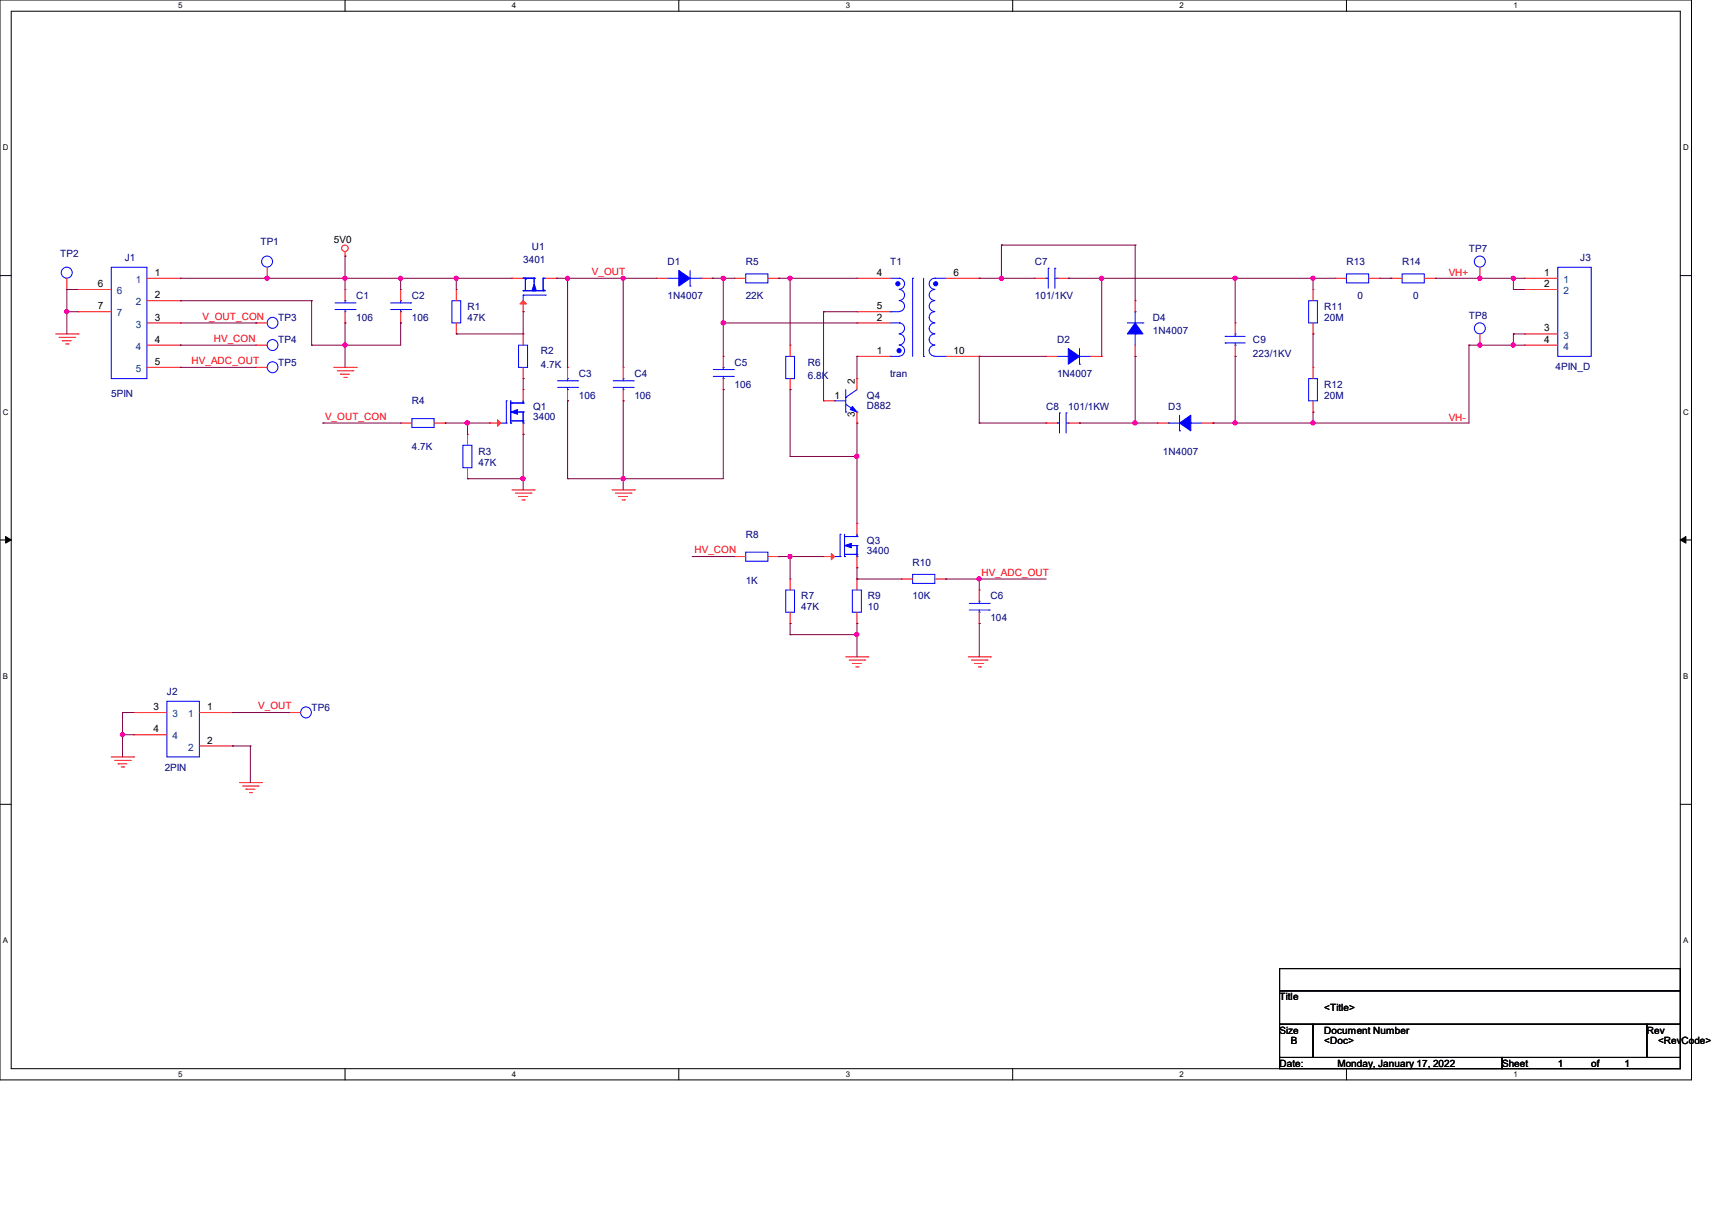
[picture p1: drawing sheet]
<svg xmlns="http://www.w3.org/2000/svg" width="297mm" height="210mm" viewBox="0 0 297 210" stroke-linecap="round" stroke-linejoin="round" font-family="sans-serif">
<path d="M0 0h293.5v187.3h-293.5zM1.9 1.9h289.6v183.4h-289.6z" fill="none" stroke="#000" stroke-width=".17"/>
<g fill="#fff">
<path d="M30.9 .2h.8v1.5h-.8z"/>
<path d="M30.9 185.5h.8v1.6h-.8z"/>
</g>
<path d="M59.9 0v1.9M59.9 185.3v2" fill="none" stroke="#000" stroke-width=".17"/>
<g fill="#fff">
<path d="M88.8 .2h.8v1.5h-.8z"/>
<path d="M88.8 185.5h.8v1.6h-.8z"/>
</g>
<path d="M117.8 0v1.9M117.8 185.3v2" fill="none" stroke="#000" stroke-width=".17"/>
<g fill="#fff">
<path d="M146.7 .2h.8v1.5h-.8z"/>
<path d="M146.7 185.5h.8v1.6h-.8z"/>
</g>
<path d="M175.7 0v1.9M175.7 185.3v2" fill="none" stroke="#000" stroke-width=".17"/>
<g fill="#fff">
<path d="M204.6 .2h.8v1.5h-.8z"/>
<path d="M204.6 185.5h.8v1.6h-.8z"/>
</g>
<path d="M233.6 0v1.9M233.6 185.3v2" fill="none" stroke="#000" stroke-width=".17"/>
<g fill="#fff">
<path d="M262.6 .2h.7v1.5h-.7z"/>
<path d="M262.6 185.5h.7v1.6h-.7z"/>
<path d="M.5 24.8h1v1.6h-1z"/>
<path d="M292 24.8h1v1.6h-1z"/>
<path d="M.5 70.7h1v1.5h-1z"/>
<path d="M292 70.7h1v1.5h-1z"/>
</g>
<path d="M0 47.8h1.9M291.5 47.8h2" fill="none" stroke="#000" stroke-width=".17"/>
<g fill="#fff">
<path d="M.5 116.5h.9v1.6h-.9z"/>
<path d="M292 116.5h.9v1.6h-.9z"/>
</g>
<path d="M0 93.6h1.9M291.5 93.6h2" fill="none" stroke="#000" stroke-width=".17"/>
<path d="M1 93l.9 .6-.9 .6zM291.5 93.6l1-.6v1.2z" fill="#000" stroke="#000" stroke-width=".17"/>
<g fill="#fff">
<path d="M.5 162.4h.9v1.5h-.9z"/>
<path d="M292 162.4h.9v1.5h-.9z"/>
</g>
<path d="M0 139.5h1.9M291.5 139.5h2M222 168h69.5v3.8h-69.5zM222 171.8h69.5v5.8h-69.5zM222 177.6h5.8v5.8h-5.8zM227.8 177.6h57.9v5.8h-57.9zM285.7 177.6h5.8v5.8h-5.8zM222 183.4h38.6v1.9h-38.6zM260.6 183.4h30.9v1.9h-30.9z" fill="none" stroke="#000" stroke-width=".17"/>
<g fill="none" stroke="#f00" stroke-width=".17">
<path d="M9.7 57.9h3.8M10.2 58.5h2.8M10.8 59.1h.1M10.8 59.1h1.6M11.4 59.6h.4M11.6 50.2h.1M11.6 48.3v1.9M11.8 59.6h.1M13 58.5h.1M13.5 57.9h.1M13.5 50.2h.1M13.5 54.1h.1"/>
<path d="M13.5 50.2h5.8M13.5 54.1h5.8M25.5 48.3h5.8M25.5 59.9h5.8M25.5 56h5.8M25.5 52.2h5.8M31.3 48.3h.1M31.3 52.2h.1M31.3 56h.1M31.3 59.9h.1M44.4 59.9h.1M44.4 56h.1"/>
<path d="M44.4 59.9h2M44.4 56h2M46.4 48.3h.1M46.4 46.4v1.9M59.9 44.4h.1M59.9 50.2h.1M59.9 56h.1M59.9 43.6v.8M59.9 50.2v2M59.9 54.1v1.9M69.5 50.2h.1M69.5 56h.1"/>
<path d="M69.5 50.2v2M69.5 54.1v1.9M79.2 50.2h.1M79.2 57.9h.1M79.2 50.2v2M79.2 56v1.9M88.8 48.3h.1M88.8 48.3h2M90.8 54.1h.1M90.8 57.9h.1M90.8 52.2v1.9M90.8 57.9v2"/>
<path d="M94.6 48.3h1.9M96.5 48.3h.1M113.9 48.3h.1M113.9 48.3h1.9M121.6 48.3h2M123.6 48.3h.1M127.4 48.3h.1M127.4 48.3h2M133.2 48.3h1.9M135.1 48.3h.1M137.1 59.9h.1M137.1 59.9v1.9"/>
<path d="M148.7 56h.1M148.7 54.1h.1M148.7 48.3h.1M148.7 48.3h5.7M148.7 56h5.7M148.7 54.1h5.7M164.1 48.3h5.8M169.9 48.3h.1M179.5 48.3h.1M179.5 48.3h2M183.4 48.3h1.9M185.3 48.3h.1"/>
<path d="M196.9 52.2h.1M196.9 52.2v1.9M196.9 59.9v1.9M214.3 56h.1M214.3 56v1.9M214.3 59.9v1.9M227.8 50.2h.1M227.8 57.9h.1M227.8 50.2v2M227.8 56v1.9M231.6 48.3h.1M231.6 48.3h2"/>
<path d="M237.4 48.3h2M239.4 48.3h.1M241.3 48.3h.1M241.3 48.3h1.9M247.1 48.3h1.9M249 48.3h.1M256.8 48.3h.1M256.8 59.9h.1M256.8 46.4v1.9M256.8 57.9v2M264.5 48.3h.1M264.5 50.2h.1"/>
<path d="M264.5 57.9h.1M264.5 59.9h.1M264.5 57.9h5.8M264.5 48.3h5.8M264.5 59.9h5.8M264.5 50.2h5.8M25.5 63.7h5.8M31.3 63.7h.1M44.4 63.7h.1M44.4 63.7h2M57.9 63.7h3.9M58.5 64.3h2.7"/>
<path d="M59.1 64.9h.1M59.1 64.9h1.5M59.6 65.4h.5M60.1 65.4h.1M61.2 64.3h.1M61.8 63.7h.1M69.5 73.4h.1M69.5 73.4h2M75.3 73.4h1.9M77.2 73.4h.1M81.1 75.3h.1M81.1 75.3v1.9"/>
<path d="M85 73.4h.1M85 73.4h1.9M90.8 65.7h.1M90.8 75.3h.1M90.8 67.6h.1M90.8 63.7v2M90.8 67.6v1.9M90.8 73.4v1.9M98.5 63.7h.1M98.5 69.5h.1M98.5 63.7v2M98.5 67.6v1.9"/>
<path d="M108.1 63.7h.1M108.1 69.5h.1M108.1 63.7v2M108.1 67.6v1.9M125.5 61.8h.1M125.5 67.6h.1M125.5 61.8v1.9M125.5 65.7v1.9M137.1 67.6h.1M137.1 65.7v1.9M142.9 69.5h.1M142.9 69.5h1.9"/>
<path d="M148.7 73.4h.1M148.7 65.7h.1M148.7 61.8h.1M148.7 65.7v1.9M148.7 71.5v1.9M148.7 61.8h5.7M164.1 61.8h5.8M169.9 61.8h.1M181.5 73.4h.1M181.5 61.8h.1M181.5 73.4h1.9M181.5 61.8h1.9"/>
<path d="M185.3 73.4h2M187.3 73.4h.1M189.2 61.8h1.9M191.1 61.8h.1M196.9 61.8h.1M200.8 73.4h.1M200.8 73.4h1.9M208.5 73.4h1.9M210.4 73.4h.1M214.3 61.8h.1M227.8 63.7h.1M227.8 71.5h.1"/>
<path d="M227.8 63.7v2M227.8 69.5v2M81.1 83h.1M81.1 81.1v1.9M88.8 85h3.9M89.4 85.5h2.7M90 86.1h.1M90 86.1h1.5M90.6 86.7h.3M90.9 86.7h.1M92.1 85.5h.1M92.7 85h.1"/>
<path d="M106.2 85h3.9M106.8 85.5h2.7M107.4 86.1h.1M107.4 86.1h1.5M107.9 86.7h.4M108.3 86.7h.1M109.5 85.5h.1M110.1 85h.1M127.4 96.5h.1M127.4 96.5h2M133.2 96.5h1.9M135.1 96.5h.1"/>
<path d="M142.9 96.5h.1M142.9 96.5h1.9M148.7 98.5h.1M148.7 90.8h.1M148.7 90.8v1.9M148.7 96.5v2M137.1 100.4h.1M137.1 108.1h.1M137.1 100.4v1.9M137.1 106.2v1.9M146.7 113.9h3.9M147.3 114.5h2.7"/>
<path d="M147.9 115.1h.1M147.9 115.1h1.5M148.5 115.7h.3M148.7 100.4h.1M148.7 108.1h.1M148.7 100.4v1.9M148.7 106.2v1.9M148.8 115.7h.1M150 114.5h.1M150.6 113.9h.1M156.4 100.4h.1M156.4 100.4h1.9"/>
<path d="M162.2 100.4h1.9M164.1 100.4h.1M168 113.9h3.8M168.5 114.5h2.7M169.1 115.1h.1M169.1 115.1h1.5M169.7 115.7h.4M169.9 102.3h.1M169.9 108.1h.1M169.9 102.3v2M169.9 106.2v1.9M170.1 115.7h.1"/>
<path d="M171.2 114.5h.1M171.8 113.9h.1M19.3 131.3h3.9M19.9 131.9h2.7M20.5 132.5h.1M20.5 132.5h1.5M21 133h.5M21.5 133h.1M22.6 131.9h.1M23.2 131.3h.1M23.2 123.6h.1M23.2 127.4h.1"/>
<path d="M23.2 123.6h5.8M23.2 127.4h5.8M34.6 123.6h5.7M34.6 129.4h5.7M40.3 123.6h.1M40.3 129.4h.1M41.5 135.7h3.9M42.1 136.3h2.7M42.7 136.9h.1M42.7 136.9h1.5M43.3 137.5h.3M43.6 137.5h.1"/>
<path d="M44.8 136.3h.1M45.4 135.7h.1M50.2 123.6h.1M50.2 123.6h2"/>
<circle cx="59.8" cy="43.1" r=".56"/>
</g>
<g fill="none" stroke="#00f" stroke-width=".17">
<path d="M19.3 46.4h6.2v19.3h-6.2zM58.1 53.7h3.5M58.1 52.5h3.5M59.9 54.1h.1M59.9 52.2h.1M59.9 52.2v.3M59.9 53.7v.4M61.6 53.7h.1M61.6 52.5h.1M67.8 53.7h3.4M67.8 52.5h3.4M69.5 54.1h.1"/>
<path d="M69.5 52.2h.1M69.5 52.2v.3M69.5 53.7v.4M71.2 53.7h.1M71.2 52.5h.1M78.4 52.2h1.5v3.8h-1.5zM90 59.9h1.5v3.8h-1.5zM90.8 50.4h.1M90.8 48.3h.1M90.8 51.2h.1M90.8 48.3h1.9M90.8 50.4h3.8"/>
<path d="M90.8 51.2v1M90.8 51.2h3.8M91.1 48.5h.1M91.1 48.3h.1M91.1 48.3v2.1M92.7 48.3h.1M92.7 48.3v1.1M94.2 48.3h.1M94.2 50.2h.1M94.2 50.4h.1M94.2 48.3h.4M94.2 48.3v2.1"/>
<path d="M94.6 51.2h.1M115.8 48.3h2M117.8 48.3h.1M119.7 49.6h.1M119.7 48.3h1.9M119.7 46.9v2.7M121.6 48.3h.1M129.4 47.5h3.8v1.6h-3.8zM154.4 54.1h.1M154.4 48.3h1.6M154.4 56h1.6M154.4 54.1h1.6"/>
<path d="M156 48.3a.95 .95 0 0 1 .9 .9 .95 .95 0 0 1-.9 1M156 50.2a.95 .95 0 0 1 .9 1 .95 .95 0 0 1-.9 .9 .95 .95 0 0 1 .9 1 .95 .95 0 0 1-.9 .9M156 59.9a.95 .95 0 0 1 .9 .9 .95 .95 0 0 1-.9 1M156 57.9a.95 .95 0 0 1 .9 1 .95 .95 0 0 1-.9 .9M156 56a.93 .93 0 0 1 .9 .9 .93 .93 0 0 1-.9 1M156 48.3h.1M156 56h.1M158.3 48.3h.1M158.3 48.3v13.5M160.2 48.3v13.5M162.2 48.3h.1M162.2 48.3h1.9"/>
<path d="M162.2 57.9a.95 .95 0 0 0-1 1 .95 .95 0 0 0 1 .9M162.2 56a.93 .93 0 0 0-1 .9 .93 .93 0 0 0 1 1M162.2 54.1a.95 .95 0 0 0-1 .9 .95 .95 0 0 0 1 1M162.2 50.2a.97 .97 0 0 0-1 1 .97 .97 0 0 0 1 1 .93 .93 0 0 0-1 .9 .93 .93 0 0 0 1 .9M162.2 48.3a.95 .95 0 0 0-1 .9 .95 .95 0 0 0 1 1M162.2 59.9a.95 .95 0 0 0-1 .9 .95 .95 0 0 0 1 1M181.5 48.3h.1M181.5 48.3h.4M181.9 46.5h.1M181.9 46.5v3.5M183 46.5h.1M183 46.5v3.5"/>
<path d="M183 48.3h.4M183.4 48.3h.1M195.6 56h2.7M196.9 57.9h.1M196.9 54.1h.1M196.9 54.1v1.9M196.9 57.9v2M198.3 56h.1M212.6 58.3h.1M212.6 59.5h.1M212.6 58.3h3.4M212.6 59.5h3.4"/>
<path d="M214.3 57.9h.1M214.3 59.9h.1M214.3 57.9v.4M214.3 59.5v.4M227 52.2h1.6v3.8h-1.6zM233.6 47.5h3.8v1.6h-3.8zM243.2 47.5h3.9v1.6h-3.9zM270.3 46.4h5.8v15.4h-5.8zM71.5 72.6h3.8v1.5h-3.8zM80.3 77.2h1.6v3.9h-1.6zM86.9 73.4h.9M87.8 73.4h.1"/>
<path d="M87.8 69.5h.1M87.8 69.5v3.9M88.6 73.4h.1M88.6 69.9h.1M88.6 69.5v3.9M88.6 69.9h2.2M88.6 73h2.2M88.8 69.9h.1M89.6 71.5h1.2M90.6 73h.1M90.8 69.9h.1M90.8 71.5h.1"/>
<path d="M90.8 73.4h.1M90.8 73h.1M90.8 69.5v.4M90.8 71.5v1.9M96.7 67.2h3.5M96.7 66h3.5M98.5 67.6h.1M98.5 65.7h.1M98.5 65.7v.3M98.5 67.2v.4M100.2 67.2h.1M100.2 66h.1"/>
<path d="M106.4 67.2h3.5M106.4 66h3.5M108.1 67.6h.1M108.1 65.7h.1M108.1 65.7v.3M108.1 67.2v.4M109.9 67.2h.1M109.9 66h.1M123.7 65.3h3.5M123.7 64.1h3.5M125.5 65.7h.1M125.5 63.7h.1"/>
<path d="M125.5 63.7v.4M125.5 65.3v.4M127.2 65.3h.1M127.2 64.1h.1M136.3 61.8h1.5v3.9h-1.5zM144.8 69.5h.1M144.8 69.5h1.9M146.7 71.5h.1M146.7 68.9h.1M146.7 70.1l2 1.4M146.7 67.6v3.9M148.7 71.5h.1"/>
<path d="M148.7 67.6l-2 1.3M154.4 61.8h.1M154.4 61.8h1.6M160.2 61.8h.1M162.2 61.8h1.9M164.1 61.8h.1M183.4 73.4h.1M183.4 73.4h.4M183.4 61.8h1.9M183.8 71.6h.1M183.8 71.6v3.5M185 71.6h.1"/>
<path d="M185 73.4h.3M185 71.6v3.5M185.3 73.4h.1M185.3 61.8h.1M187.3 63.2h.1M187.3 60.5v2.7M187.3 61.8h1.9M189.2 61.8h.1M202.7 73.4h.1M202.7 73.4h1.9M204.6 74.7h.1M204.6 72v2.7"/>
<path d="M206.6 73.4h.1M206.6 73.4h1.9M227 65.7h1.6v3.8h-1.6zM129.4 95.8h3.8v1.5h-3.8zM144.8 96.5h1M145.8 96.5h.1M145.8 92.7h.1M145.8 92.7v3.8M146.5 96.5h.1M146.5 93h.1M146.5 92.7v3.8M146.5 93h2.2"/>
<path d="M146.5 96.1h2.2M146.7 93h.1M147.5 94.6h1.2M148.5 96.1h.1M148.7 93h.1M148.7 94.6h.1M148.7 96.5h.1M148.7 96.1h.1M148.7 92.7v.3M148.7 94.6v1.9M158.3 99.6h3.9v1.6h-3.9zM136.3 102.3h1.5v3.9h-1.5z"/>
<path d="M147.9 102.3h1.5v3.9h-1.5zM168.1 105.8h3.5M168.1 104.6h3.5M169.9 106.2h.1M169.9 104.3h.1M169.9 104.3v.3M169.9 105.8v.4M171.6 105.8h.1M171.6 104.6h.1M29 121.6h5.6v9.7h-5.6z"/>
<circle cx="11.6" cy="47.3" r=".95"/>
<circle cx="46.3" cy="45.4" r=".95"/>
<circle cx="47.3" cy="56" r=".94"/>
<circle cx="47.3" cy="59.8" r=".94"/>
<circle cx="256.7" cy="45.4" r=".95"/>
<circle cx="256.7" cy="56.9" r=".95"/>
<circle cx="47.3" cy="63.7" r=".94"/>
<circle cx="53.1" cy="123.5" r=".94"/>
</g>
<g fill="#00f" stroke="#00f" stroke-width=".17">
<path d="M92.7 49.2l.3 1.2h-.7z"/>
<path d="M147.9 70.5l.8 1-1.2-.5z"/>
<path d="M146.5 94.6l1.2-.4v.8z"/>
<path d="M88.6 71.5l1.2-.5v.8z"/>
<path d="M204.6 73.4l2-1.4v2.7z" fill-rule="evenodd"/>
<path d="M117.8 46.9l1.9 1.4-1.9 1.3z" fill-rule="evenodd"/>
<path d="M185.3 60.5l2 1.3-2 1.4z" fill-rule="evenodd"/>
<path d="M196.9 56l1.4 1.9h-2.7z" fill-rule="evenodd"/>
<circle cx="155.8" cy="49.2" r=".36"/>
<circle cx="162.3" cy="49.2" r=".36"/>
<circle cx="156" cy="60.8" r=".36"/>
</g>
<g fill="#f00" stroke="#f00" stroke-width=".17">
<path d="M90.2 52.7l.6-.5 .5 .5z"/>
<path d="M144.2 96l.6 .5-.6 .6z"/>
<path d="M86.3 72.8l.6 .6-.6 .5z"/>
</g>
<g fill="none" stroke="#800040" stroke-width=".17">
<path d="M11.6 50.2h.1M11.6 54.1h.1M11.6 50.2h1.9M11.6 54.1h1.9M11.6 50.2v7.7M31.3 59.9h.1M31.3 52.2h.1M31.3 48.3h57.5M31.3 59.9h13.1M31.3 56h13.1M31.3 52.2h22.8M44.4 56h.1"/>
<path d="M46.4 48.3h.1M54.1 52.2h.1M54.1 59.9h.1M54.1 52.2v7.7M59.9 48.3h.1M59.9 56h.1M59.9 59.9h.1M59.9 44.4h.1M59.9 44.4v5.8M59.9 56v7.7M69.5 48.3h.1M69.5 56h.1"/>
<path d="M69.5 56v3.9h-15.4M69.5 48.3v1.9M79.2 48.3h.1M79.2 57.9h.1M79.2 48.3v1.9M90.8 54.1h.1M90.8 54.1v3.8h-11.6M96.5 48.3h.1M96.5 48.3h17.4M98.5 48.3h.1M98.5 48.3v15.4M108.1 48.3h.1"/>
<path d="M108.1 48.3v15.4M123.6 48.3h.1M123.6 48.3h3.8M125.5 48.3h.1M125.5 56h.1M125.5 56h23.2M125.5 48.3v13.5M135.1 48.3h.1M135.1 48.3h13.6M137.1 48.3h.1M137.1 48.3v11.6M142.9 54.1h.1"/>
<path d="M142.9 54.1h5.8M142.9 54.1v15.4M169.9 48.3h.1M169.9 48.3h9.6M173.7 42.5h.1M173.7 48.3h.1M173.7 42.5v5.8M173.7 42.5h23.2M185.3 48.3h.1M185.3 48.3h46.3M191.1 48.3h.1M191.1 48.3v13.5"/>
<path d="M196.9 42.5h.1M196.9 42.5v9.7M214.3 48.3h.1M214.3 48.3v7.7M227.8 48.3h.1M227.8 57.9h.1M227.8 48.3v1.9M227.8 57.9v5.8M239.4 48.3h1.9M241.3 48.3h.1M249 48.3h15.5M254.8 59.9h.1"/>
<path d="M254.8 59.9h9.7M254.8 59.9v13.5h-44.4M256.8 59.9h.1M256.8 48.3h.1M262.6 50.2h.1M262.6 48.3h.1M262.6 57.9h.1M262.6 59.9h.1M262.6 50.2h1.9M262.6 57.9h1.9M262.6 48.3v1.9M262.6 57.9v2"/>
<path d="M31.3 63.7h.1M31.3 63.7h13.1M56 73.4h.1M56 73.4h13.5M77.2 73.4h.1M77.2 73.4h7.8M81.1 73.4h.1M81.1 73.4v1.9M90.8 65.7h.1M90.8 75.3h.1M90.8 65.7v1.9M90.8 75.3v9.7"/>
<path d="M98.5 69.5h.1M98.5 69.5v13.5M108.1 69.5h.1M108.1 69.5v15.5M125.5 67.6h.1M125.5 67.6v15.4h-27M137.1 67.6h.1M137.1 79.2h.1M137.1 67.6v11.6M137.1 79.2h11.6M148.7 61.8h.1M148.7 73.4h.1"/>
<path d="M148.7 79.2h.1M148.7 61.8v3.9M148.7 73.4v17.4M169.9 61.8h.1M169.9 73.4h.1M169.9 73.4h11.6M169.9 61.8v11.6M169.9 61.8h11.6M187.3 73.4h.1M187.3 73.4h13.5M196.9 61.8h.1M196.9 73.4h.1"/>
<path d="M196.9 61.8v11.6M210.4 73.4h.1M214.3 61.8h.1M214.3 73.4h.1M214.3 61.8v11.6M227.8 71.5h.1M227.8 73.4h.1M227.8 71.5v1.9M81.1 83h.1M81.1 83h9.7M90.8 83h.1M98.5 83h.1"/>
<path d="M108.1 83h.1M120.1 96.5h.1M120.1 96.5h7.3M135.1 96.5h.1M135.1 96.5h7.8M137.1 96.5h.1M137.1 96.5v3.9M148.7 98.5h.1M148.7 98.5v1.9M137.1 110.1h.1M137.1 108.1h.1M137.1 108.1v2"/>
<path d="M137.1 110.1h11.6M148.7 110.1h.1M148.7 108.1h.1M148.7 100.4h.1M148.7 108.1v5.8M148.7 100.4h7.7M164.1 100.4h.1M164.1 100.4h17.4M169.9 100.4h.1M169.9 108.1h.1M169.9 100.4v1.9M169.9 108.1v5.8"/>
<path d="M21.3 127.4h.1M21.3 123.6h.1M21.3 127.4h1.9M21.3 123.6v7.7M21.3 123.6h1.9M40.3 129.4h.1M40.3 123.6h.1M40.3 123.6h9.9M40.3 129.4h3.1M43.4 129.4h.1M43.4 129.4v6.3"/>
</g>
<g fill="#f0f" stroke="#f0f" stroke-width=".17">
<circle cx="11.6" cy="54" r=".36"/>
<circle cx="46.3" cy="48.3" r=".36"/>
<circle cx="59.8" cy="48.3" r=".36"/>
<circle cx="79.1" cy="48.3" r=".36"/>
<circle cx="69.5" cy="48.3" r=".36"/>
<circle cx="59.8" cy="59.8" r=".36"/>
<circle cx="81.1" cy="73.3" r=".37"/>
<circle cx="90.7" cy="83" r=".37"/>
<circle cx="108.1" cy="48.3" r=".36"/>
<circle cx="98.4" cy="48.3" r=".36"/>
<circle cx="137.1" cy="48.3" r=".36"/>
<circle cx="148.6" cy="79.1" r=".37"/>
<circle cx="125.5" cy="48.3" r=".37"/>
<circle cx="108.1" cy="83" r=".36"/>
<circle cx="125.5" cy="56" r=".37"/>
<circle cx="137.1" cy="96.5" r=".36"/>
<circle cx="148.6" cy="110" r=".37"/>
<circle cx="169.9" cy="100.4" r=".36"/>
<circle cx="173.7" cy="48.3" r=".37"/>
<circle cx="191.1" cy="48.3" r=".36"/>
<circle cx="196.9" cy="73.3" r=".37"/>
<circle cx="227.8" cy="48.3" r=".36"/>
<circle cx="214.3" cy="48.3" r=".36"/>
<circle cx="227.8" cy="73.3" r=".36"/>
<circle cx="214.3" cy="73.3" r=".36"/>
<circle cx="21.2" cy="127.4" r=".36"/>
<circle cx="262.5" cy="48.3" r=".36"/>
<circle cx="256.7" cy="59.8" r=".36"/>
<circle cx="262.5" cy="59.8" r=".36"/>
<circle cx="256.7" cy="48.3" r=".36"/>
</g>
<g font-size="1.7" fill="#000080">
<text x="10.5" y="44.5">TP2</text>
<text x="21.6" y="45.3">J1</text>
<text x="45.2" y="42.5">TP1</text>
<text x="90.8" y="45.6">3401</text>
<text x="92.3" y="43.3">U1</text>
<text x="115.8" y="46">D1</text>
<text x="129.4" y="46">R5</text>
<text x="154.4" y="46">T1</text>
<text x="179.5" y="46">C7</text>
<text x="233.6" y="46">R13</text>
<text x="243.2" y="46">R14</text>
<text x="254.8" y="43.7">TP7</text>
<text x="274.1" y="45.3">J3</text>
<text x="61.8" y="51.8">C1</text>
<text x="71.5" y="51.8">C2</text>
<text x="81.1" y="53.8">R1</text>
<text x="115.8" y="51.8">1N4007</text>
<text x="129.4" y="51.8">22K</text>
<text x="179.5" y="51.8">101/1KV</text>
<text x="229.7" y="53.8">R11</text>
<text x="235.5" y="51.8">0</text>
<text x="245.2" y="51.8">0</text>
<text x="48.3" y="59.5">TP4</text>
<text x="48.3" y="55.7">TP3</text>
<text x="61.8" y="55.7">106</text>
<text x="71.5" y="55.7">106</text>
<text x="81.1" y="55.7">47K</text>
<text x="183.4" y="59.5">D2</text>
<text x="200" y="55.7">D4</text>
<text x="200" y="58">1N4007</text>
<text x="217.4" y="59.5">C9</text>
<text x="229.7" y="55.7">20M</text>
<text x="254.8" y="55.3">TP8</text>
<text x="48.3" y="63.4">TP5</text>
<text x="93.9" y="61.5">R2</text>
<text x="93.9" y="63.8">4.7K</text>
<text x="100.4" y="65.3">C3</text>
<text x="110.1" y="65.3">C4</text>
<text x="127.4" y="63.4">C5</text>
<text x="140.2" y="63.4">R6</text>
<text x="140.2" y="65.7">6.8K</text>
<text x="154.4" y="65.3">tran</text>
<text x="183.4" y="65.3">1N4007</text>
<text x="217.4" y="61.8">223/1KV</text>
<text x="269.9" y="64.2">4PIN_D</text>
<text x="19.3" y="68.8">5PIN</text>
<text x="71.5" y="70.1">R4</text>
<text x="92.5" y="71.1">Q1</text>
<text x="100.4" y="69.2">106</text>
<text x="110.1" y="69.2">106</text>
<text x="127.4" y="67.3">106</text>
<text x="150.4" y="69.2">Q4</text>
<text x="150.4" y="70.9">D882</text>
<text x="181.5" y="71.1">C8</text>
<text x="185.3" y="71.1">101/1KW</text>
<text x="202.7" y="71.1">D3</text>
<text x="229.7" y="67.3">R12</text>
<text x="229.7" y="69.2">20M</text>
<text x="92.5" y="72.9">3400</text>
<text x="71.5" y="78.1">4.7K</text>
<text x="83" y="78.8">R3</text>
<text x="83" y="80.8">47K</text>
<text x="201.8" y="78.8">1N4007</text>
<text x="129.4" y="93.3">R8</text>
<text x="150.4" y="94.3">Q3</text>
<text x="129.4" y="101.2">1K</text>
<text x="150.4" y="96">3400</text>
<text x="158.3" y="98.1">R10</text>
<text x="139" y="103.9">R7</text>
<text x="139" y="105.9">47K</text>
<text x="150.6" y="103.9">R9</text>
<text x="150.6" y="105.9">10</text>
<text x="158.3" y="103.9">10K</text>
<text x="171.8" y="103.9">C6</text>
<text x="171.8" y="107.8">104</text>
<text x="29" y="120.5">J2</text>
<text x="54.1" y="123.2">TP6</text>
<text x="28.6" y="133.6">2PIN</text>
</g>
<g font-size="1.7">
<text x="26.8" y="47.8">1</text>
<text x="57.9" y="42.2">5V0</text>
<text x="152.1" y="47.8">4</text>
<text x="165.4" y="47.8">6</text>
<text x="267.9" y="47.8">1</text>
<text x="17" y="49.8">6</text>
<text x="17" y="53.6">7</text>
<text x="26.8" y="51.7">2</text>
<text x="152.1" y="53.6">5</text>
<text x="267.9" y="49.8">2</text>
<text x="26.8" y="55.6">3</text>
<text x="26.8" y="59.4">4</text>
<text x="152.1" y="55.6">2</text>
<text x="267.9" y="57.5">3</text>
<text x="267.9" y="59.4">4</text>
<text x="26.8" y="63.3">5</text>
<text x="152.1" y="61.4">1</text>
<text x="165.4" y="61.4">10</text>
<text x="144.8" y="69.2">1</text>
<text x="148.3" y="66.6" transform="rotate(-90 148.3 66.6)">2</text>
<text x="148.3" y="72.4" transform="rotate(-90 148.3 72.4)">3</text>
<text x="26.6" y="123.1">3</text>
<text x="35.9" y="123.1">1</text>
<text x="26.6" y="127">4</text>
<text x="35.9" y="128.9">2</text>
<text x="222" y="173.4">Title</text>
<text x="222" y="179.2">Size</text>
<text x="229.7" y="175.3">&lt;Title&gt;</text>
<text x="229.7" y="179.2">Document Number</text>
<text x="285.7" y="179.2">Rev</text>
<text x="222" y="185">Date:</text>
<text x="223.9" y="181.1">B</text>
<text x="229.7" y="181.1">&lt;Doc&gt;</text>
<text x="232.1" y="185">Monday, January 17, 2022</text>
<text x="260.6" y="185">Sheet</text>
<text x="270.2" y="185">1</text>
<text x="276" y="185">of</text>
<text x="281.8" y="185">1</text>
<text x="287.7" y="181.1">&lt;RevCode&gt;</text>
</g>
<g font-size="1.7" fill="#f00">
<text x="102.7" y="47.7">V_OUT</text>
<text x="251.3" y="47.9">VH+</text>
<text x="35.1" y="55.4">V_OUT_CON</text>
<text x="37.1" y="59.3">HV_CON</text>
<text x="33.2" y="63.1">HV_ADC_OUT</text>
<text x="56.4" y="72.8">V_OUT_CON</text>
<text x="251.3" y="73">VH-</text>
<text x="120.5" y="95.9">HV_CON</text>
<text x="170.3" y="99.8">HV_ADC_OUT</text>
<text x="44.8" y="123">V_OUT</text>
</g>
<g font-size="1.7" fill="#004080">
<text x="20.3" y="51">6</text>
<text x="23.5" y="49.1">1</text>
<text x="23.5" y="53">2</text>
<text x="271.2" y="49.1">1</text>
<text x="271.2" y="51">2</text>
<text x="20.3" y="54.9">7</text>
<text x="23.5" y="56.8">3</text>
<text x="271.2" y="58.7">3</text>
<text x="23.5" y="60.7">4</text>
<text x="23.5" y="64.5">5</text>
<text x="271.2" y="60.7">4</text>
<text x="29.9" y="124.4">3</text>
<text x="32.6" y="124.4">1</text>
<text x="29.9" y="128.2">4</text>
<text x="32.6" y="130.2">2</text>
</g>
<g font-size="1.4">
<text x="30.9" y="1.4">5</text>
<text x="88.8" y="1.4">4</text>
<text x="146.7" y="1.4">3</text>
<text x="204.6" y="1.4">2</text>
<text x="262.6" y="1.4">1</text>
<text x=".5" y="26.1">D</text>
<text x="292" y="26.1">D</text>
<text x=".5" y="71.9">C</text>
<text x="292" y="71.9">C</text>
<text x=".5" y="117.8">B</text>
<text x="292" y="117.8">B</text>
<text x=".5" y="163.6">A</text>
<text x="292" y="163.6">A</text>
<text x="30.9" y="186.8">5</text>
<text x="88.8" y="186.8">4</text>
<text x="146.7" y="186.8">3</text>
<text x="204.6" y="186.8">2</text>
<text x="262.6" y="186.8">1</text>
</g>
</svg>
